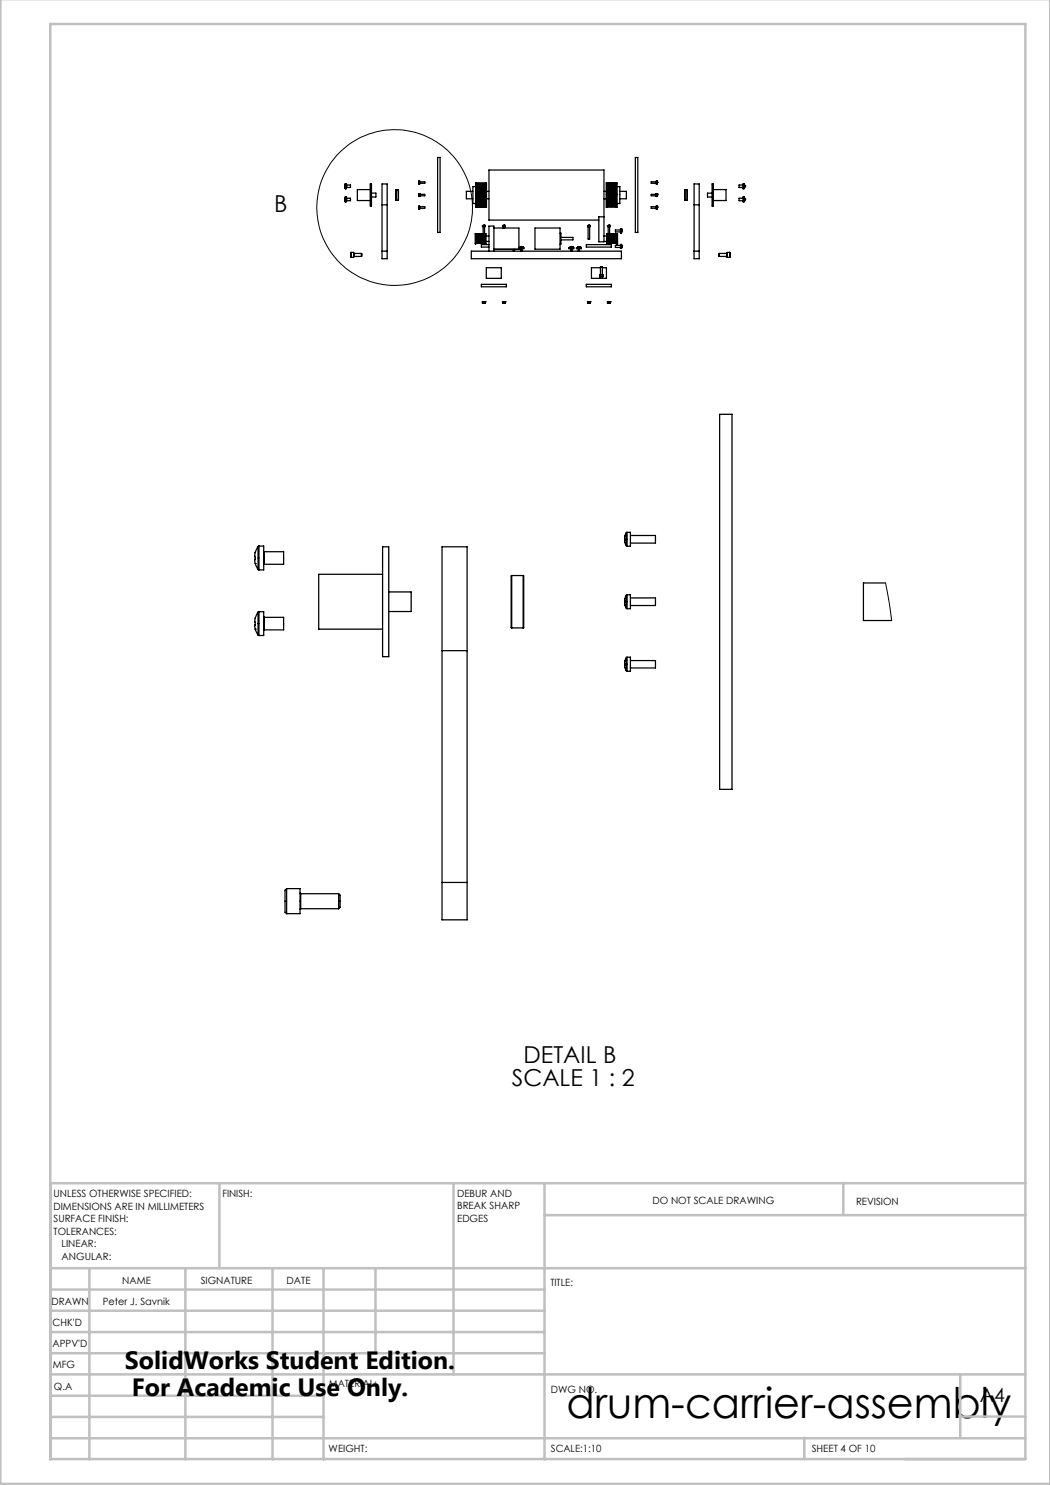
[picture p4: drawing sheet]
<svg xmlns="http://www.w3.org/2000/svg" width="210mm" height="297mm" viewBox="0 0 210 297" stroke-linecap="round" stroke-linejoin="round" font-family="sans-serif">
<g fill="none" stroke="#000" stroke-width=".2">
<path d="M177.1 116.6l.8 4 .4 3.5"/>
<circle cx="78.9" cy="41.5" r="15.6"/>
</g>
<g fill="none" stroke="#c0c0c0" stroke-width=".5">
<path d="M.1 -.1v296.9h209.9v-296.9M10.1 4.8h195v287h-195zM43.9 236.6v17M90.7 236.6v38.3M108.9 236.6v55.3M168.7 236.6v6.3M205.1 236.6h-195v55.3M10.1 253.6h195M10.1 257.9h98.8M17.9 253.6v38.3M37.1 253.6v38.3M54.5 253.6v38.3"/>
<path d="M64.7 253.6v38.3M75.1 253.6v17M108.9 243h96.2M10.1 270.6h98.8M10.1 266.4h98.8M10.1 262.1h98.8M10.1 279.1h54.6M10.1 274.9h195M192.1 274.8v12.7M10.1 287.7h195M10.1 283.4h54.6M160.9 287.5v4.3"/>
<path d="M192.1 283.3h13"/>
</g>
<g fill="none" stroke="#000" stroke-width=".25">
<path d="M68.9 37.5l.1 .2M68.9 37.5h.1M68.9 37.3v.2M68.9 37.3h.1M68.9 37.2v.1M68.9 37.2h.1M68.9 37v.2M68.9 37h.1M68.9 40v.1M68.9 39.9v.1M68.9 39.9h.1M68.9 39.8v.1"/>
<path d="M68.9 39.8h.1M68.9 39.6v.2M68.9 39.6h.1M69 37.7h.1M69 36.8h.1M69 36.8l-.1 .2M69 39.4l-.1 .2M69 36.8v.9M69 39.4v1M69.1 39.4h-.1M69.1 36.8h.2v.4M69.1 39.4h.2v.5"/>
<path d="M69.1 36.8v.9M69.1 39.4v1M69.3 39.6h.1M69.3 37.2v.5h-.2M69.3 39.9v.5h-.2M69.3 37.5h.1M69.3 37.2v-.2h.8v.5h-.8M69.3 39.6h.8v.5h-.8M69.3 37.2v.3M69.3 39.9v.2M69.3 39.6v.3M74 36.8h.3v4.4h-.3z"/>
<path d="M74 37.9h-2.5v2.2h2.5M74.3 38.6h.9v.8h-.9M79.2 38v2M79.2 38v2.1M79.2 38h.5M79.7 38v2.1M83.7 36.7l.1 .1M83.7 39.2l.1 .1M83.7 36.4v.3M83.7 36.4h.1M83.7 36.7h.1M83.7 38.9v.3"/>
<path d="M83.7 38.9h.1M83.7 39.2h.1M83.8 36.8h.1M83.8 36.2h.1M83.8 36.2l-.1 .2M83.8 39.3h.1M83.8 38.7h.1M83.8 38.7l-.1 .2M83.8 36.2v.3M83.8 36.5v.3M83.8 39v.3M83.8 36.2h.2v.6h-.2"/>
<path d="M83.8 38.7h.2v.6h-.2M83.8 38.7v.3M84 36.4h.9v.3h-.9M84 38.9h.9v.3h-.9M87.5 31.5h.5v15h-.5zM94.6 38.3h-1.3v1.5h1.3M95.1 37.3h-.5v3.4h.5M95.3 36.5v5M95.3 36.5l-.2 .1v4.8l.2 .1M95.3 37.3h1.9M95.3 37.7h1.9M95.3 37.4h1.9"/>
<path d="M95.3 37h1.9M95.3 36.8h1.9M95.3 36.7h1.9M95.3 37.5h1.9M95.3 39.6h1.9M95.3 37.9h1.9M95.3 38.6h1.9M95.3 39.3h1.9M95.3 38.7h1.9M95.3 39.2h1.9M95.3 38.9h1.9M95.3 38.3h1.9"/>
<path d="M95.3 39.8h1.9M95.3 39.1h1.9M95.3 38.8h1.9M95.3 39h1.9M95.3 39.7h1.9M95.3 39.4h1.9M95.3 38.2h1.9M95.3 38.1h1.9M95.3 38.4h1.9M95.3 39.9h1.9M95.3 37.8h1.9M95.3 38h1.9"/>
<path d="M95.3 37.6h1.9M95.3 37.2h1.9M95.3 37.1h1.9M95.3 36.9h1.9M97.2 36.5v5M97.2 36.5l.1 .1v4.8l-.1 .1M97.3 38.3h.5M97.3 39.8h.5M120.8 38.3h.4M120.8 39.8h.4M121.4 36.5v5M121.4 36.5l-.2 .1v4.8l.2 .1"/>
<path d="M121.4 36.5v2.4M121.4 38.9v2.6M121.4 36.7h1.9M121.4 39.9h1.9M121.4 37.8h1.9M121.4 37.4h1.9M121.4 37.1h1.9M121.4 36.9h1.9M121.4 37.7h1.9M121.4 36.8h1.9M121.4 37h1.9M121.4 37.5h1.9"/>
<path d="M121.4 39.4h1.9M121.4 39.6h1.9M121.4 37.9h1.9M121.4 38.7h1.9M121.4 39.2h1.9M121.4 38.8h1.9M121.4 38.3h1.9M121.4 38h1.9M121.4 39.3h1.9M121.4 39h1.9M121.4 38.6h1.9M121.4 39.7h1.9"/>
<path d="M121.4 38.1h1.9M121.4 38.4h1.9M121.4 38.9h1.9M121.4 39.8h1.9M121.4 37.6h1.9M121.4 37.2h1.9M121.4 38.5h1.9M121.4 39.5h1.9M123.3 38.9v2.6M123.3 36.5l.1 .1v4.8l-.1 .1M123.3 36.5v5M123.3 36.5v2.4"/>
<path d="M123.4 37.3h.6v3.4h-.6M124 38.3h1.3v1.5h-1.3M127.1 31.5h.5v15h-.5zM131.2 38.7v.6h.2M131.2 38.7h.1M131.2 38.9h-1v.3h1M131.2 36.3v.5h.2M131.2 36.2v.1M131.2 36.4h-1v.3h1M131.2 36.2h.2M131.2 38.7h.2M131.4 38.7v.6"/>
<path d="M131.4 38.7h.1M131.4 36.3v.5M131.4 36.2v.1M131.4 39.3h.1M131.4 38.7v.2M131.4 36.8h.1M131.4 36.2v.2M131.4 38.8v.5M131.4 38.7v.1M131.4 39.1v.2M131.4 36.6v.2M131.4 39v.1"/>
<path d="M131.4 39h.1M131.4 38.9h.1M131.4 38.9l.1 .1M131.4 36.5v.1M131.4 36.5h.1M131.4 36.4l.1 .1M131.5 39h-.1M131.5 39l-.1 .1M131.5 39h.1M131.5 38.9h.1M131.5 36.5h-.1M131.5 36.5l-.1 .1"/>
<path d="M131.5 36.5h.1M137 38v2.1M137 38h.4M137.4 38v2M137.4 38v2.1M142.4 36.8h.3v4.4h-.3zM142.4 38.6h-.9v.8h.9M142.7 37.9h2.5v2.2h-2.5M148.6 37h-.8v.5h.8M148.6 39.6h-.8v.5h.8M148.8 36.8h.1M148.8 39.4h.1"/>
<path d="M148.8 36.8h-.2v.3a.4 .4 0 0 0 .2 .6M148.8 39.4a.49 .49 0 0 0-.2 .7v.3h.2M148.8 36.8v.9M148.8 39.4v1M148.8 37.7h.1M148.8 36.8l.1 .3M148.8 39.4l.1 .4M148.8 39.4v.9M148.9 37.4l-.1 .3M148.9 37.2l.1 .1M148.9 37l.1 .2M148.9 37v.1"/>
<path d="M148.9 37.3v.1M149 39.9h.1M148.9 39.6l.1 .2zM148.9 39.9v.1M148.9 37.3h.1M148.9 39.9h.1M149 37.2l-.1 .1M149 37.3l-.1 .1M149 37.3h.1M149 37.2h.1M149 39.9h-.1M149 39.9l-.1 .1"/>
<path d="M149 39.8h.1M68.9 40.1l.1 .3M68.9 40.1h.1M69 40.4h.1M69.3 40.1h.1M70.2 50.5v1M70.2 50.5h.5v1h-.5M70.7 50.7h.1M70.8 51.3h-.1M70.8 50.7v.6M70.8 51.3h1.5M70.8 50.7h1.5"/>
<path d="M72.3 50.7v.6M76.4 41v-4.2h1v4.2M76.4 41h1M76.4 41v10.7h1v-10.7M76.4 50.2h1M79.2 40v.1M79.2 40.1h.5M83.7 41.6l.1 .2M83.7 41.4v.2M83.7 41.4h.1M83.7 41.6h.1M83.8 41.8h.1"/>
<path d="M83.8 41.2h.1M83.8 41.2l-.1 .2M83.8 41.5v.3M83.8 41.2h.2v.6h-.2M83.8 41.2v.3M84 41.3h.9v.4h-.9M94.3 50.2h30v1.5h-30zM95.1 46.7v2.1M95.1 46.7h-.1v2.1h.1M95.2 47.4h1.9M95.2 48h1.9M95.2 48.3h1.9"/>
<path d="M95.2 47.2h1.9M95.2 48.4h1.9M95.2 47.1h1.9M95.2 48.6h1.9M95.2 46.8h1.9M95.2 47.3h1.9M95.2 48.5h1.9M95.2 47.9h1.9M95.2 47.5h1.9M95.2 47.8h1.9M95.2 47.6h1.9M95.2 47.7h1.9"/>
<path d="M95.2 48.2h1.9M95.2 47h1.9M95.2 46.9h1.9M95.3 40.2h1.9M95.3 40.6h1.9M95.3 40.9h1.9M95.3 41.1h1.9M95.3 41.3h1.9M95.3 40.3h1.9M95.3 41h1.9M95.3 40.1h1.9M95.3 41.2h1.9"/>
<path d="M95.3 40h1.9M95.3 40.4h1.9M95.3 40.5h1.9M95.3 40.8h1.9M96.3 56.9h5v.5h-5zM96.5 45.2v.1h.5v-.1M96.5 45.2h.5M96.5 45.2h.1M96.6 45.1l-.1 .1M96.6 45.1h.1M96.6 45.3v1.5M96.7 45.1h.1"/>
<path d="M96.8 45.1h.1M96.9 45.1l.1 .1M96.9 45.1h.1M96.9 45.3v1.5M97 45.2h.1M97.1 46.7v2.1M97.1 46.7h.1v2.1h-.1M97.2 48.3h.6M97.2 47.2h.6M97.3 53.5h3v2.2h-3zM97.8 48.9h-1.5v.5h1.5M97.8 50.2v-5h1v5"/>
<path d="M98.8 45.6h5v4.3h-5M98.8 49.8h5M100.5 45.2h.1M100.5 45.2v.1h.6v-.1M100.5 45.2h.5M100.5 45.2h.6M100.6 45.3v.3M100.6 45.1l-.1 .1M100.6 45.1h.1M100.6 45.1h.2M100.8 45.1h.1M100.9 45.1l.1 .1"/>
<path d="M100.9 45.1h.1M100.9 45.3v.3M101 45.2h.1M102.7 49.9v.3M102.9 49.9v.3M103.8 49.5h1v.2h-1M104 49.4h.1M104 49.4h.5M104 49.4v.1M104.1 49.4h-.1M104.1 49.4h.3M104.1 49.4h.1"/>
<path d="M104.1 49.7v.5M104.4 49.4h.1M104.4 49.7v.5M104.5 49.4h.1M104.5 49.4v.1M107 45.6h5v4.2h-5zM112 46.6h.2v2.2h-.2M112.2 47.5h2.4v.5h-2.4M113.8 49.5h1v.2h-1zM114 49.4h.3M114 49.4v.1M114 49.4h.1"/>
<path d="M114.1 49.4h.2M114.2 49.4h-.1M114.2 49.4h.2M114.2 49.4h.1M114.2 49.7v.5M114.3 49.4h.2M114.4 49.4h.1M114.4 49.7v.5M114.5 49.4h.1M114.5 49.4v.1M115.3 49.5h1v.2h-1zM115.5 49.4h.1"/>
<path d="M115.5 49.4h.5M115.5 49.4v.1M115.6 49.4h-.1M115.6 49.4h.3M115.6 49.4h.1M115.6 49.7v.5M115.9 49.4h.1M115.9 49.7v.5M116 49.4h.1M116 49.4v.1M117.3 48.9h5v.5h-5zM117.3 56.9h5v.5h-5z"/>
<path d="M117.5 45.2h.1M117.5 45.2v.1h.5v-.1M117.5 45.2h.5M117.6 45.3v2.5h.3v-2.5M117.7 45.1l-.2 .1M117.7 45.1h.1M117.7 45.1h.2M117.9 45.1l.1 .1M117.9 45.1h.1M118 45.2h.1M119.8 43.4h1v5h-1zM119.9 55.3h.1"/>
<path d="M119.9 55.3h.7M119.9 55h.1M119.9 55h.7v.3M119.9 55v.3M120 55.3h.1M120.1 54.9v.1M120.1 53.5h-1.8v2.2h3v-2.2h-.8M120.1 53.4h.1M120.1 53.4h.4M120.1 54.9h.4M120.1 53.4v1.5M120.5 54.9v.1"/>
<path d="M120.5 53.4v1.5M120.6 55.3h-.6M120.8 43.4v-9.4h-23v10h22M120.8 48.3h.6M120.8 47.2h.6M121.4 40.7h1.9M121.4 40.2h1.9M121.4 40.6h1.9M121.4 40.9h1.9M121.4 41.1h1.9M121.4 41.3h1.9M121.4 40.3h1.9"/>
<path d="M121.4 41h1.9M121.4 41.2h1.9M121.4 40h1.9M121.4 40.4h1.9M121.5 46.7v2.1M121.5 46.7h-.1v2.1h.1M121.5 48h1.9M121.5 48.6h1.9M121.5 46.8h1.9M121.5 47.3h1.9M121.5 48.3h1.9M121.5 47h1.9"/>
<path d="M121.5 47.9h1.9M121.5 47.5h1.9M121.5 47.8h1.9M121.5 47.6h1.9M121.5 47.7h1.9M121.5 48.2h1.9M121.5 47.1h1.9M121.5 46.9h1.9M121.5 47.4h1.9M121.5 48.1h1.9M121.5 47.2h1.9M121.5 48.5h1.9"/>
<path d="M121.5 45.2h.1M121.5 45.2v.1h.6v-.1M121.5 45.2h.6M121.5 45.2h.5M121.6 45.1l-.1 .1M121.6 45.1h.1M121.6 45.3v1.5M121.7 45.1h.1M121.8 45.1h.1M121.9 45.1l.1 .1M121.9 45.1h.1M121.9 45.3v1.5"/>
<path d="M122 45.2h.1M123.4 46.7v2.1M123.4 46.7h.1v2.1h-.1M124.1 49.1h-1v.4h1M124.1 45.8v.8h.1M124.1 45.8h.1M124.1 46h-1v.4h1M124.2 48.9h.1M124.2 49.7h.1M124.2 45.8h.1M124.2 48.9h-.1v.8h.1M124.2 48.9v.8"/>
<path d="M124.2 45.8v.8M124.3 48.9l.1 .3M124.3 46.6h-.1M124.3 45.8l.1 .3M124.3 48.9v.8M124.3 45.8v.8M124.3 45.8h.1M124.4 49.4l-.1 .3M124.4 46.3l-.1 .3M124.4 49.3h.1M124.4 49.1v.1M124.4 49.1v.2"/>
<path d="M124.4 49.3v.1M124.4 46.2v.1M124.4 46v.1M124.4 46v.2M124.4 49.4h.1M124.4 49.2h.1M124.4 46.2h.1M124.4 46.1h.1M131.2 41.2v.6h.2M131.2 41.2h.1M131.2 41.3h-1v.4h1M131.2 41.2h.2"/>
<path d="M131.4 41.2v.6M131.4 41.2h.1M131.4 41.8h.1M131.4 41.2v.2M131.4 41.3v.5M131.4 41.2v.1M131.4 41.6v.2M131.4 41.5v.1M131.4 41.5h.1M131.4 41.4h.1M131.4 41.4l.1 .1M131.4 41.6h.1"/>
<path d="M131.5 41.5h-.1M131.5 41.6h-.1M131.5 41.5v.1M131.5 41.4h.1M137 40.1h.4M137.4 40v.1M138.8 41v-4.2h1v4.2M138.8 41h1M138.8 41v10.7h1v-10.7M138.8 50.2h1M143.9 50.7v.6M143.9 51.3h1.5"/>
<path d="M143.9 50.7h1.5M145.4 51.3h.1M145.4 50.7v.6M145.4 50.7h.1M145.9 50.5v1M145.9 50.5h-.5v1h.5M148.8 40.3v.1M148.9 40l-.1 .3M96.5 60.6h.3M96.5 60.6h.1M96.5 60.4h.1M96.5 60.6v.1"/>
<path d="M96.5 60.4v.2M96.5 60.7h.5M96.6 60.4h.2M96.6 60.4h.3M96.8 60.6h.2M96.8 60.4h.1M96.8 60.4v.2M96.9 60.4h.1M97 60.6h.1M97 60.4h.1M97 60.4v.2M97 60.6v.1"/>
<path d="M100.5 60.6h.3M100.5 60.6h.1M100.5 60.7h.5M100.5 60.4h.1M100.5 60.4v.2M100.5 60.6v.1M100.6 60.4h.2M100.6 60.4h.3M100.8 60.6h.2M100.8 60.4h.1M100.8 60.4v.2M100.9 60.4h.1"/>
<path d="M101 60.6h.1M101 60.4h.1M101 60.4v.2M101 60.6v.1M117.5 60.6h.3M117.5 60.6h.1M117.5 60.7h.5M117.5 60.4h.1M117.5 60.4h.2M117.5 60.4v.2M117.5 60.6v.1M117.7 60.4h.1"/>
<path d="M117.7 60.4h.2M117.8 60.6h.2M117.8 60.4h.1M117.8 60.4v.2M117.9 60.4h.1M118 60.6h.1M118 60.4h.1M118 60.4v.2M118 60.6v.1M121.5 60.6h.3M121.5 60.6h.1M121.5 60.7h.5"/>
<path d="M121.5 60.4h.1M121.5 60.4v.2M121.5 60.6v.1M121.6 60.4h.2M121.6 60.4h.3M121.8 60.6h.3M121.8 60.4h.1M121.8 60.4v.2M121.9 60.4h.2M122.1 60.6h.1M122.1 60.4h.1M122.1 60.6l-.1 .1"/>
<path d="M122.1 60.4v.2M143.9 82.9h2.5v75h-2.5zM51 112.7l.6 1.2M51 112.7h.1M51 110.5l-.1 .5 .1 .9a.66 .66 0 0 0 0 .8M51 110.5h.1M51.6 113.9l.2 .1M51.6 109.3l-.6 1.2M51.6 109.3v4.6M51.8 109.2l-.2 .1M51.8 109.2h.9v4.8h-.9M51.8 109.2v4.8"/>
<path d="M52.7 110.2l.1 .1M52.8 112.9l-.1 .1M52.8 110.3h3.9v2.6h-3.9M52.8 110.3v2.6M76.5 109.4h1.3v21.9h-1.3zM76.5 114.9h-12.8v10.9h12.8M77.8 118.4h4.4v3.9h-4.4M102.3 115.1l-.1 .1v10.4h.1M102.3 115.1v10.5M102.3 115.1h2.3M104.6 115.1h.1v10.5h-.1M104.6 115.1v10.5"/>
<path d="M125 108.5l.3 .7M125 107.2v1.3M125 107.2h.1M125 108.5h.1M125 119.7v1.3M125 119.7h.1M125.3 109.2l.1 .1M125.3 106.5l-.3 .7M125.3 119l-.3 .7M125.3 106.5v2.7M125.3 119v2.7M125.4 106.5h-.1"/>
<path d="M125.4 119h-.1M125.4 106.5h.7v2.8h-.7M125.4 119h.7v2.7h-.7M125.4 106.5v2.8M125.4 119v2.7M126.1 107.1h5v1.5h-5M126.1 119.6h5v1.5h-5M177.1 116.6h-4.4v7.5h5.6M51 125.8l.6 1.2M51 125.8h.1M51.6 127l.2 .1M51.6 122.4l-.6 1.5v1.1a.66 .66 0 0 0 0 .8"/>
<path d="M51.6 122.4v4.6M51.8 122.3l-.2 .1M51.8 122.3h.9v4.8h-.9M51.8 122.3v4.8M52.7 123.4l.1 .1M52.8 126l-.1 .1M52.8 123.5h3.9v2.5h-3.9M52.8 123.5v2.5M88.4 130.1v-20.7h5v20.7M88.4 130.1v53.9h5v-53.9M88.4 130.1h5M102.3 125.6h2.3"/>
<path d="M125 121l.3 .7M125 133.5l.3 .7M125 121h.1M125 132.2v1.3M125 132.2h.1M125 133.5h.1M125.3 121.7h.1M125.3 134.2l.1 .1M125.3 131.5l-.3 .7M125.3 131.5v2.7M125.4 131.4l-.1 .1M125.4 131.4h.7v2.9h-.7"/>
<path d="M125.4 131.4v2.9M126.1 132.1h5v1.5h-5M57.3 177.7v5M57.3 177.7h2.7v5h-2.7M57.3 177.7a1.24 1.24 0 0 0-.3 1.3v3.5l.3 .2M60 178.6l.1 .1M60.1 178.7v3M60.1 178.7h7.6M67.7 178.7a.85 .85 0 0 1 .3 1.1v.9a.93 .93 0 0 1-.3 1M67.7 178.7v3M88.4 176.5h5M60.1 181.7l-.1 .2"/>
<path d="M60.1 181.7h7.6"/>
</g>
<text font-size="8.5" x="113.3" y="283.5">drum-carrier-assembly</text>
<g font-size="5">
<text x="25" y="273.7">SolidWorks Student Edition.</text>
<text x="26.4" y="279.2">For Academic Use Only.</text>
</g>
<g font-size="4.7">
<text x="54.9" y="42.4">B</text>
<text x="104.7" y="212.6">DETAIL B</text>
<text x="102.4" y="217.2">SCALE 1 : 2</text>
</g>
<text font-size="3.9" x="196" y="280.4">A4</text>
<g font-size="2">
<text x="10.7" y="239.5">UNLESS OTHERWISE SPECIFIED:</text>
<text x="44.5" y="239.5">FINISH:</text>
<text x="91.4" y="239.4">DEBUR AND</text>
<text x="10.7" y="242">DIMENSIONS ARE IN MILLIMETERS</text>
<text x="10.7" y="244.5">SURFACE FINISH:</text>
<text x="91.4" y="241.9">BREAK SHARP</text>
<text x="91.4" y="244.4">EDGES</text>
<text x="130.5" y="240.8">DO NOT SCALE DRAWING</text>
<text x="171.2" y="241">REVISION</text>
<text x="10.7" y="247">TOLERANCES:</text>
<text x="12.3" y="249.5">LINEAR:</text>
<text x="12.3" y="252">ANGULAR:</text>
<text x="24.4" y="256.9">NAME</text>
<text x="40.1" y="256.8">SIGNATURE</text>
<text x="57.3" y="256.8">DATE</text>
<text x="110.1" y="257.1">TITLE:</text>
<text x="10.3" y="260.9">DRAWN</text>
<text x="20.6" y="261">Peter J. Savnik</text>
<text x="10.5" y="269.3">APPV'D</text>
<text x="10.5" y="265.2">CHK'D</text>
<text x="10.6" y="273.6">MFG</text>
<text x="10.8" y="278">Q.A</text>
<text x="65.8" y="277.4">MATERIAL:</text>
<text x="110.2" y="278.5">DWG NO.</text>
<text x="65.7" y="290.4">WEIGHT:</text>
<text x="110.2" y="290.5">SCALE:1:10</text>
<text x="162.4" y="290.4">SHEET 4 OF 10</text>
</g>
</svg>
